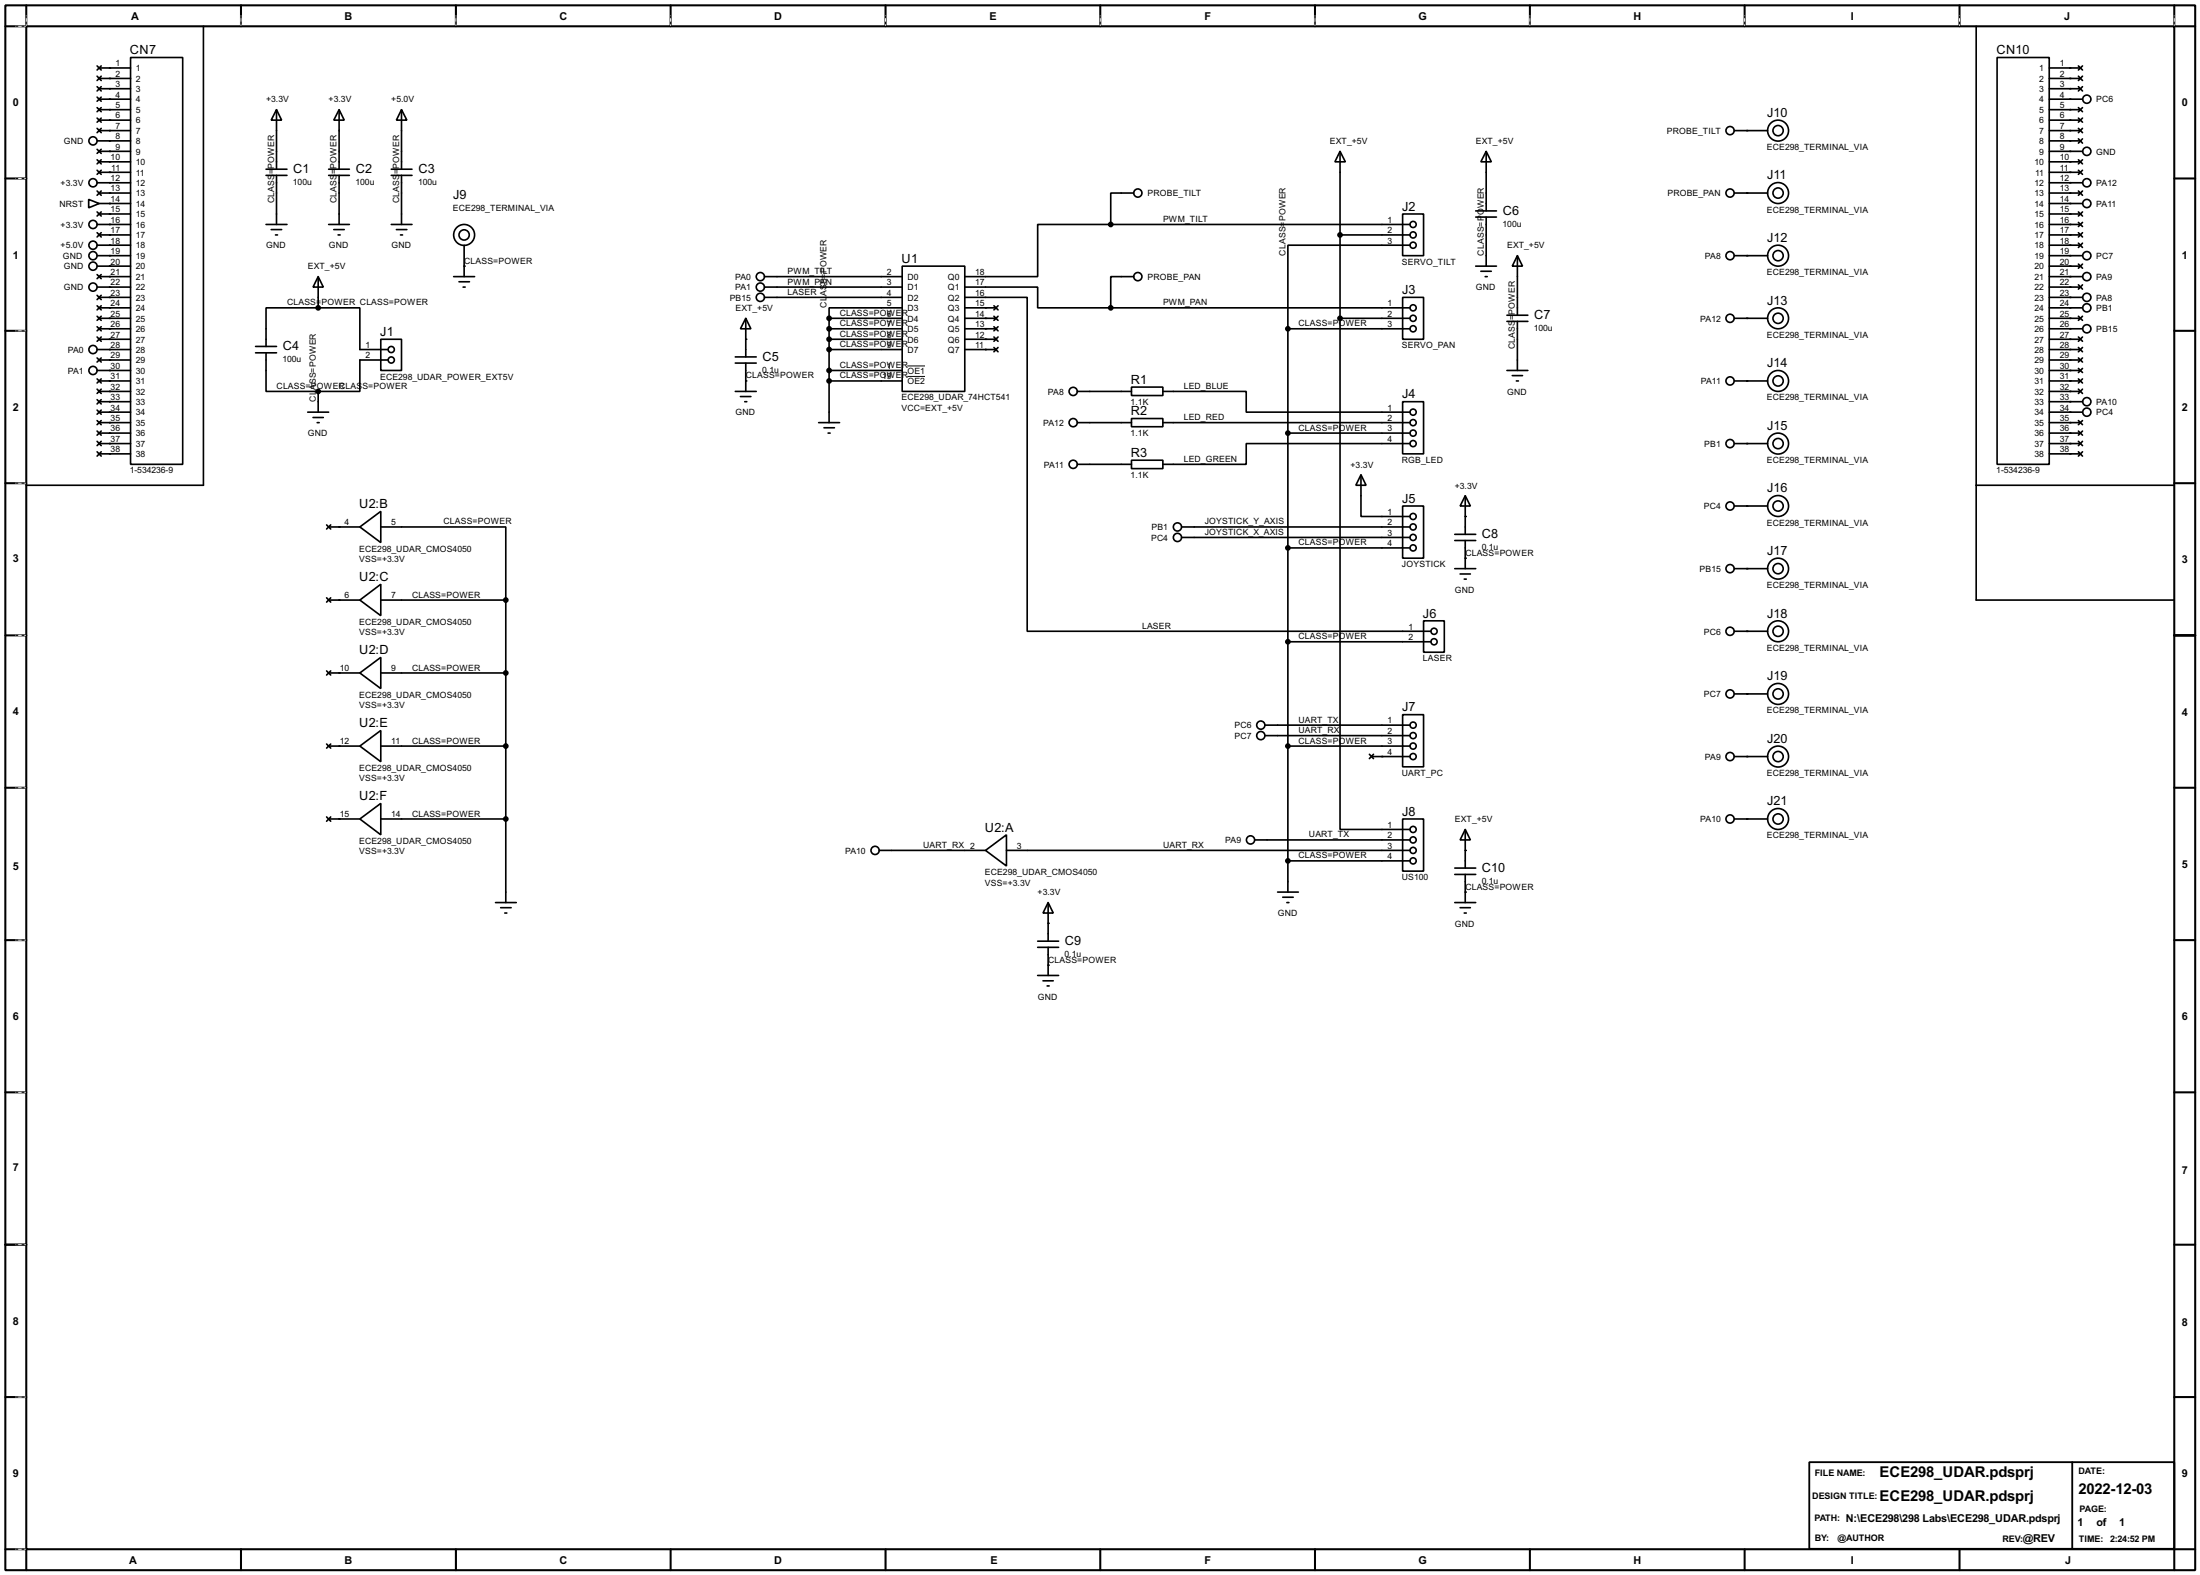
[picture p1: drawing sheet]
<svg xmlns="http://www.w3.org/2000/svg" width="536mm" height="383mm" viewBox="0 0 536 383" stroke-linecap="round" stroke-linejoin="round" font-family="sans-serif">
<g fill="none" stroke="#000" stroke-width=".5">
<path d="M1.3 1.3h533.4v381h-533.4zM6.4 6.4h523.2v370.8h-523.2zM6.4 1.3v5.1h-5.1M58.7 1.3v5.1M111.1 1.3v5.1M163.4 1.3v5.1M215.7 1.3v5.1M268 1.3v5.1M320.3 1.3v5.1M372.7 1.3v5.1M425 1.3v5.1M477.3 1.3v5.1"/>
<path d="M529.6 1.3v5.1h5.1M1.3 43.5h5.1M529.6 43.5h5.1M1.3 80.6h5.1M529.6 80.6h5.1M1.3 117.7h5.1M529.6 117.7h5.1M1.3 154.7h5.1M529.6 154.7h5.1M1.3 191.8h5.1M529.6 191.8h5.1M1.3 228.9h5.1"/>
<path d="M529.6 228.9h5.1M1.3 266h5.1M529.6 266h5.1M1.3 303.1h5.1M529.6 303.1h5.1M1.3 340.2h5.1M529.6 340.2h5.1M1.3 377.2h5.1v5.1M58.7 377.2v5.1M111.1 377.2v5.1M163.4 377.2v5.1M215.7 377.2v5.1"/>
<path d="M268 377.2v5.1M320.3 377.2v5.1M372.7 377.2v5.1M425 377.2v5.1M477.3 377.2v5.1M534.7 377.2h-5.1v5.1"/>
</g>
<g fill="none" stroke="#fff" stroke-width=".24">
<path d="M3.9 6.4h2.3M6.4 3.9v2.3M58.7 3.9v2.3M111.1 3.9v2.3M163.4 3.9v2.3M215.7 3.9v2.3M268 3.9v2.3M320.3 3.9v2.3M372.7 3.9v2.3M425 3.9v2.3M477.3 3.9v2.3M529.6 3.9v2.3"/>
<path d="M3.9 43.5h2.3M3.9 80.6h2.3M3.9 117.7h2.3M3.9 154.7h2.3M3.9 191.8h2.3M3.9 228.9h2.3M3.9 266h2.3M3.9 303.1h2.3M3.9 340.2h2.3M3.9 377.2h2.3"/>
</g>
<g fill="none" stroke="#000" stroke-width=".24" stroke-dasharray=".5 1">
<path d="M3.9 6.4h2.3M6.4 3.9v2.3M58.7 3.9v2.3M111.1 3.9v2.3M163.4 3.9v2.3M215.7 3.9v2.3M268 3.9v2.3M320.3 3.9v2.3M372.7 3.9v2.3M425 3.9v2.3M477.3 3.9v2.3M529.6 3.9v2.3"/>
<path d="M3.9 43.5h2.3M3.9 80.6h2.3M3.9 117.7h2.3M3.9 154.7h2.3M3.9 191.8h2.3M3.9 228.9h2.3M3.9 266h2.3M3.9 303.1h2.3M3.9 340.2h2.3M3.9 377.2h2.3"/>
</g>
<path d="M440.7 356h88.9v21.1h-88.9zM504.8 356v21.1" fill="none" stroke="#000" stroke-width=".45"/>
<g fill="none" stroke="#000" stroke-width=".4">
<path d="M23.7 16.1l1 1M23.7 18.6l1 1M24.2 16.6h7.6M24.2 19.1h7.6M24.7 16.1l-1 1M24.7 18.6l-1 1M31.8 14h12.7v99.1h-12.7zM49.6 6.4v111.8h-43.2M481.4 6.4v139.7h48.2M486.5 14h12.7v99.1h-12.7zM499.2 16.6h7.6M499.2 19.1h7.6"/>
<path d="M506.3 16.1l1 1M506.3 18.6l1 1M507.3 16.1l-1 1M507.3 18.6l-1 1M23.7 38.9l1 1M23.7 23.7l1 1M23.7 26.2l1 1M23.7 28.8l1 1M23.7 31.3l1 1M23.7 34.3h8.1M23.7 36.4l1 1M23.7 21.1l1 1.1"/>
<path d="M24.2 39.4h7.6M24.2 24.2h7.6M24.2 26.7h7.6M24.2 29.3h7.6M24.2 31.8h7.6M24.2 36.9h7.6M24.2 21.6h7.6M24.7 38.9l-1 1M24.7 23.7l-1 1M24.7 26.2l-1 1M24.7 28.8l-1 1M24.7 31.3l-1 1"/>
<path d="M24.7 36.4l-1 1M24.7 21.1l-1 1.1M67.4 26.7l1.2 2.6h-2.5zM67.4 26.7v14.5M82.6 26.7l1.3 2.6h-2.6zM82.6 26.7v14.5M97.8 26.7l1.3 2.6h-2.5zM97.8 26.7v14.5M326.4 36.9l1.3 2.5h-2.5zM326.4 36.9v40.6M362 36.9l1.3 2.5h-2.6zM362 36.9v14.5"/>
<path d="M422.5 31.8h8.1M499.2 39.4h7.6M499.2 24.2h8.1M499.2 26.7h7.6M499.2 29.3h7.6M499.2 31.8h7.6M499.2 34.3h7.6M499.2 36.9h8.1M499.2 21.6h7.6M506.3 38.9l1 1M506.3 31.3l1 1M506.3 33.8l1 1.1"/>
<path d="M506.3 21.1l1 1.1M506.3 26.2l1 1M506.3 28.8l1 1M507.3 38.9l-1 1M507.3 31.3l-1 1M507.3 33.8l-1 1.1M507.3 21.1l-1 1.1M507.3 26.2l-1 1M507.3 28.8l-1 1M21.6 48.6l2.6 1-2.6 1zM23.7 54.7h8.1M23.7 41.5l1 1"/>
<path d="M23.7 44.5h8.1M23.7 59.7h8.1M23.7 56.7l1 1M23.7 51.6l1 1M23.7 46.5l1 1.1M24.2 57.2h7.6M24.2 42h7.6M24.2 49.6h7.6M24.2 52.1h7.6M24.2 47h7.6M24.7 41.5l-1 1M24.7 56.7l-1 1"/>
<path d="M24.7 51.6l-1 1M24.7 46.5l-1 1.1M64.8 54.7h5.1M64.8 42.7h5.1M64.8 41.2h5.1M66.1 55.9h2.5M67.1 57.2h.5M67.4 42.7v12M80.1 54.7h5M80.1 42.7h5M80.1 41.2h5M81.3 55.9h2.6"/>
<path d="M82.4 57.2h.5M82.6 42.7v12M95.3 54.7h5.1M95.3 42.7h5.1M95.3 41.2h5.1M96.6 55.9h2.5M97.6 57.2h.5M97.8 42.7v12M113.1 59.7v7.7M270.6 54.7h-17.8v12.7h-17.8M270.6 54.7h72.9M276.2 47h-5.6v7.7"/>
<path d="M326.4 57.2h17.1M341.7 52.1h5.1v10.2h-5.1zM343.5 59.7h-29.8v20.4M359.5 51.4h5M359.5 52.9h5M362 52.9v11.9M422.5 47h8.1M499.2 57.2h7.6M499.2 54.7h7.6M499.2 42h7.6M499.2 44.5h8.1M499.2 49.6h8.1"/>
<path d="M499.2 59.7h7.6M499.2 52.1h7.6M499.2 47h7.6M506.3 41.5l1 1M506.3 46.5l1 1.1M506.3 51.6l1 1M506.3 54.2l1 1M506.3 56.7l1 1M506.3 59.2l1 1.1M507.3 41.5l-1 1M507.3 46.5l-1 1.1M507.3 51.6l-1 1"/>
<path d="M507.3 54.2l-1 1M507.3 56.7l-1 1M507.3 59.2l-1 1.1M23.7 69.9h8.1M23.7 62.3h8.1M23.7 64.8h8.1M23.7 74.5l1 1M23.7 77l1 1M23.7 79.6l1 1M23.7 71.9l1 1.1M23.7 66.9l1 1M24.2 77.5h7.6"/>
<path d="M24.2 75h7.6M24.2 67.4h7.6M24.2 72.4h7.6M24.7 74.5l-1 1M24.7 77l-1 1M24.7 79.6l-1 1M24.7 71.9l-1 1.1M24.7 66.9l-1 1M77.5 67.4l1.3 2.5h-2.5zM77.5 75h-12.7v9.4M77.5 75h10.2v10.1h6.8M77.5 67.4v7.6"/>
<path d="M110.5 67.4h5.1M111.8 68.6h2.6M112.8 69.9h.5M181.7 77.5l1.2 2.6h-2.5zM181.7 77.5v9.4M186.2 67.4h33.6M186.2 69.9h33.6M186.2 72.4h33.6M202 77.5h17.8M202 77.5v25.4M219.8 64.8h15.2v30.5h-15.2zM219.8 75h-17.8v2.5"/>
<path d="M235 69.9h17.8v5.1h17.8M235 72.4h15.2v81.3h98.3M235 77.5h7.6M235 75h7.6M242.1 74.5l1 1M242.1 77l1 1M242.1 79.6l1 1M243.1 74.5l-1 1M243.1 77l-1 1M243.1 79.6l-1 1M270.6 75h72.9M276.2 67.4h-5.6v7.6"/>
<path d="M326.4 77.5v124.5h17.1M326.4 77.5h17.1M341.7 72.4h5.1v10.2h-5.1zM359.5 64.8h5M360.7 66.1h2.6M361.8 67.4h.5M367.1 76.8h5.1M367.1 78.3h5.1M369.6 62.3l1.3 2.5h-2.5zM369.6 62.3v14.5M369.6 78.3v11.9M422.5 77.5h8.1"/>
<path d="M422.5 62.3h8.1M499.2 77.5h7.6M499.2 75h8.1M499.2 67.4h8.1M499.2 69.9h7.6M499.2 72.4h8.1M499.2 62.3h8.1M499.2 64.8h7.6M506.3 64.3l1 1M506.3 69.4l1 1M506.3 77l1 1M507.3 64.3l-1 1"/>
<path d="M507.3 69.4l-1 1M507.3 77l-1 1M23.7 85.1h8.1M23.7 90.2h8.1M23.7 82.1l1 1M23.7 87.2l1 1M23.7 92.3l1 1M23.7 97.3l1 1.1M23.7 99.9l1 1M23.7 94.8l1 1M24.2 95.3h7.6M24.2 80.1h7.6"/>
<path d="M24.2 82.6h7.6M24.2 92.8h7.6M24.2 87.7h7.6M24.2 97.8h7.6M24.7 82.1l-1 1M24.7 87.2l-1 1M24.7 92.3l-1 1M24.7 97.3l-1 1.1M24.7 99.9l-1 1M24.7 94.8l-1 1M62.3 84.4h5.1M62.3 85.9h5.1"/>
<path d="M64.8 85.9v9.4h12.7M77.5 95.3v5.1M92.8 82.6h5v7.6h-5zM94.5 87.7h-6.8v7.6h-10.2M179.1 95.3h5.1M179.1 86.9h5.1M179.1 88.4h5.1M180.4 96.6h2.5M181.4 97.8h.5M181.7 88.4v6.9M202 80.1h17.8M202 82.6h17.8"/>
<path d="M202 85.1h17.8M202 90.2h17.8M202 92.8h17.8M235 80.1h7.6M235 82.6h7.6M235 85.1h7.6M242.1 84.6l1 1.1M242.1 82.1l1 1M243.1 84.6l-1 1.1M243.1 82.1l-1 1M262.4 95.3h13.2M275.6 94.3h7.7v2h-7.7z"/>
<path d="M283.3 95.3h20.3v5.1h39.9M313.7 80.1h29.8M313.7 80.1v137.1M341.7 97.8h5.1v12.7h-5.1zM367.1 90.2h5.1M368.4 91.5h2.5M369.4 92.8h.5M422.5 92.8h8.1M499.2 95.3h7.6M499.2 80.1h8.1M499.2 82.6h7.6M499.2 85.1h7.6"/>
<path d="M499.2 90.2h7.6M499.2 92.8h7.6M499.2 87.7h7.6M499.2 97.8h8.1M506.3 82.1l1 1M506.3 84.6l1 1.1M506.3 87.2l1 1M506.3 89.7l1 1M506.3 92.3l1 1M506.3 94.8l1 1M507.3 82.1l-1 1M507.3 84.6l-1 1.1"/>
<path d="M507.3 87.2l-1 1M507.3 89.7l-1 1M507.3 92.3l-1 1M507.3 94.8l-1 1M23.7 110l1 1.1M23.7 107.5l1 1M23.7 105l1 1M23.7 102.4l1 1M24.2 102.9h7.6M24.2 105.5h7.6M24.2 100.4h7.6M24.2 110.5h7.6"/>
<path d="M24.2 108h7.6M24.7 110l-1 1.1M24.7 107.5l-1 1M24.7 105l-1 1M24.7 102.4l-1 1M75 100.4h5.1M76.3 101.7h2.5M77.3 102.9h.5M199.4 102.9h5.1M200.7 104.2h2.6M201.7 105.5h.5M262.4 102.9h13.2"/>
<path d="M262.4 113.1h13.2M275.6 101.9h7.7v2h-7.7zM275.6 112.1h7.7v2h-7.7zM283.3 102.9h60.2M313.7 105.5h29.8M331.5 115.6l1.3 2.6h-2.5zM331.5 115.6v10.2h12M343.5 108h-39.9v5.1h-20.3M422.5 108h8.1M481.4 118.2h48.2M499.2 102.9h7.6M499.2 105.5h7.6"/>
<path d="M499.2 100.4h8.1M499.2 110.5h7.6M499.2 108h7.6M506.3 105l1 1M506.3 110l1 1.1M506.3 102.4l1 1M506.3 107.5l1 1M507.3 105l-1 1M507.3 110l-1 1.1M507.3 102.4l-1 1M507.3 107.5l-1 1M79.6 127.8l1 1"/>
<path d="M80.1 128.3h7.6M80.6 127.8l-1 1M87.7 128.3l5.1-3.8v7.6zM92.8 128.3h30.4v17.8M287.8 128.3h55.7M287.8 130.9h55.7M313.7 133.4h29.8M341.7 123.2h5.1v12.7h-5.1zM354.4 138.5h5.1M354.4 130.1h5.1M354.4 131.6h5.1M355.7 139.8h2.5"/>
<path d="M356.9 120.7l1.3 2.5h-2.5zM356.9 120.7v9.4M356.9 131.6v6.9M422.5 138.5h8.1M422.5 123.2h8.1M79.6 145.6l1 1M80.1 146.1h7.6M80.6 145.6l-1 1M87.7 146.1l5.1-3.8v7.6zM92.8 146.1h30.4M123.2 146.1v73.7M313.7 156.3h34.8"/>
<path d="M346.8 151.2h5v7.6h-5zM356.7 141h.5M422.5 153.7h8.1M79.6 163.4l1 1M80.1 163.9h7.6M80.6 163.4l-1 1M87.7 163.9l5.1-3.8v7.6zM92.8 163.9h30.4M308.2 176.6h35.3M308.2 179.1h35.3M341.7 174h5.1v12.7h-5.1zM422.5 169h8.1"/>
<path d="M79.6 198.9l1 1.1M79.6 181.2l1 1M80.1 181.7h7.6M80.1 199.4h7.6M80.6 198.9l-1 1.1M80.6 181.2l-1 1M87.7 199.4l5.1-3.8v7.7zM87.7 181.7l5.1-3.8v7.6zM92.8 181.7h30.4M92.8 199.4h30.4M313.7 181.7h29.8M333.6 183.7l1 1"/>
<path d="M334.1 184.2h9.4M334.6 183.7l-1 1M341.7 199.4h5.1v12.7h-5.1zM422.5 199.4h8.1M422.5 184.2h8.1M120.7 219.8h5.1M214.2 207.1h25.9M240.1 207.1l5.1-3.8v7.6zM245.2 207.1h98.3M255.3 219.8l1.3 2.5h-2.5zM255.3 219.8v9.4M305.6 204.5h37.9"/>
<path d="M311.2 217.2h5.1M312.5 218.5h2.5M313.5 219.8h.5M313.7 209.6h29.8M354.4 219.8h5.1M354.4 211.4h5.1M354.4 212.9h5.1M356.9 202l1.3 2.5h-2.5zM356.9 202v9.4M356.9 212.9v6.9M122 221h2.5M123 222.3h.5"/>
<path d="M252.8 237.5h5.1M252.8 229.2h5.1M252.8 230.7h5.1M254.1 238.8h2.5M255.3 230.7v6.8M355.7 221h2.5M356.7 222.3h.5M255.1 240.1h.5"/>
<circle cx="22.6" cy="34.3" r="1"/>
<circle cx="421.4" cy="31.8" r="1"/>
<circle cx="433.1" cy="31.8" r="2.55"/>
<circle cx="433.1" cy="31.8" r="1.25"/>
<circle cx="508.3" cy="36.9" r="1"/>
<circle cx="508.3" cy="24.2" r="1"/>
<circle cx="22.6" cy="44.5" r="1"/>
<circle cx="22.6" cy="59.7" r="1"/>
<circle cx="22.6" cy="54.7" r="1"/>
<circle cx="113" cy="57.2" r="2.55"/>
<circle cx="113" cy="57.2" r="1.25"/>
<circle cx="277.1" cy="47" r="1"/>
<circle cx="344.2" cy="57.2" r=".75"/>
<circle cx="344.2" cy="59.7" r=".75"/>
<circle cx="344.2" cy="54.7" r=".75"/>
<circle cx="421.4" cy="47" r="1"/>
<circle cx="433.1" cy="47" r="2.55"/>
<circle cx="433.1" cy="47" r="1.25"/>
<circle cx="508.3" cy="49.6" r="1"/>
<circle cx="508.3" cy="44.5" r="1"/>
<circle cx="22.6" cy="62.3" r="1"/>
<circle cx="22.6" cy="64.8" r="1"/>
<circle cx="22.6" cy="69.9" r="1"/>
<circle cx="185.2" cy="67.4" r="1"/>
<circle cx="185.2" cy="69.9" r="1"/>
<circle cx="185.2" cy="72.4" r="1"/>
<circle cx="277.1" cy="67.4" r="1"/>
<circle cx="344.2" cy="77.5" r=".75"/>
<circle cx="344.2" cy="75" r=".75"/>
<circle cx="421.4" cy="62.3" r="1"/>
<circle cx="421.4" cy="77.5" r="1"/>
<circle cx="433.1" cy="62.3" r="2.55"/>
<circle cx="433.1" cy="77.5" r="2.55"/>
<circle cx="433.1" cy="77.5" r="1.25"/>
<circle cx="433.1" cy="62.3" r="1.25"/>
<circle cx="508.3" cy="62.3" r="1"/>
<circle cx="508.3" cy="72.4" r="1"/>
<circle cx="508.3" cy="67.4" r="1"/>
<circle cx="508.3" cy="75" r="1"/>
<circle cx="22.6" cy="90.2" r="1"/>
<circle cx="22.6" cy="85.1" r="1"/>
<circle cx="95.3" cy="87.7" r=".75"/>
<circle cx="95.3" cy="85.1" r=".75"/>
<circle cx="261.4" cy="95.3" r="1"/>
<circle cx="344.2" cy="80.1" r=".75"/>
<circle cx="421.4" cy="92.8" r="1"/>
<circle cx="433.1" cy="92.8" r="2.55"/>
<circle cx="433.1" cy="92.8" r="1.25"/>
<circle cx="508.3" cy="80.1" r="1"/>
<circle cx="508.3" cy="97.8" r="1"/>
<circle cx="261.4" cy="102.9" r="1"/>
<circle cx="261.4" cy="113.1" r="1"/>
<circle cx="344.2" cy="100.4" r=".75"/>
<circle cx="344.2" cy="105.5" r=".75"/>
<circle cx="344.2" cy="102.9" r=".75"/>
<circle cx="344.2" cy="108" r=".75"/>
<circle cx="421.4" cy="108" r="1"/>
<circle cx="433.1" cy="108" r="2.55"/>
<circle cx="433.1" cy="108" r="1.25"/>
<circle cx="508.3" cy="100.4" r="1"/>
<circle cx="286.8" cy="128.3" r="1"/>
<circle cx="286.8" cy="130.9" r="1"/>
<circle cx="344.2" cy="133.4" r=".75"/>
<circle cx="344.2" cy="125.8" r=".75"/>
<circle cx="344.2" cy="128.3" r=".75"/>
<circle cx="344.2" cy="130.9" r=".75"/>
<circle cx="421.4" cy="123.2" r="1"/>
<circle cx="421.4" cy="138.5" r="1"/>
<circle cx="433.1" cy="138.5" r="2.55"/>
<circle cx="433.1" cy="123.2" r="2.55"/>
<circle cx="433.1" cy="138.5" r="1.25"/>
<circle cx="433.1" cy="123.2" r="1.25"/>
<circle cx="349.3" cy="153.7" r=".75"/>
<circle cx="349.3" cy="156.3" r=".75"/>
<circle cx="421.4" cy="153.7" r="1"/>
<circle cx="433.1" cy="153.7" r="2.55"/>
<circle cx="433.1" cy="153.7" r="1.25"/>
<circle cx="307.1" cy="179.1" r="1"/>
<circle cx="307.1" cy="176.6" r="1"/>
<circle cx="344.2" cy="176.6" r=".75"/>
<circle cx="344.2" cy="179.1" r=".75"/>
<circle cx="421.4" cy="169" r="1"/>
<circle cx="433.1" cy="169" r="2.55"/>
<circle cx="433.1" cy="169" r="1.25"/>
<circle cx="344.2" cy="184.2" r=".75"/>
<circle cx="344.2" cy="181.7" r=".75"/>
<circle cx="421.4" cy="199.4" r="1"/>
<circle cx="421.4" cy="184.2" r="1"/>
<circle cx="433.1" cy="184.2" r="2.55"/>
<circle cx="433.1" cy="199.4" r="2.55"/>
<circle cx="433.1" cy="184.2" r="1.25"/>
<circle cx="433.1" cy="199.4" r="1.25"/>
<circle cx="213.1" cy="207.1" r="1"/>
<circle cx="304.6" cy="204.5" r="1"/>
<circle cx="344.2" cy="202" r=".75"/>
<circle cx="344.2" cy="207.1" r=".75"/>
<circle cx="344.2" cy="209.6" r=".75"/>
<circle cx="344.2" cy="204.5" r=".75"/>
</g>
<g fill="#000">
<circle cx="26.7" cy="19.1" r=".2"/>
<circle cx="26.7" cy="16.6" r=".2"/>
<circle cx="504.2" cy="16.6" r=".2"/>
<circle cx="504.2" cy="19.1" r=".2"/>
<circle cx="26.7" cy="24.2" r=".2"/>
<circle cx="26.7" cy="39.4" r=".2"/>
<circle cx="26.7" cy="21.6" r=".2"/>
<circle cx="26.7" cy="26.7" r=".2"/>
<circle cx="26.7" cy="29.3" r=".2"/>
<circle cx="26.7" cy="36.9" r=".2"/>
<circle cx="26.7" cy="31.8" r=".2"/>
<circle cx="26.7" cy="34.3" r=".2"/>
<circle cx="425.5" cy="31.8" r=".2"/>
<circle cx="504.2" cy="31.8" r=".2"/>
<circle cx="504.2" cy="36.9" r=".2"/>
<circle cx="504.2" cy="24.2" r=".2"/>
<circle cx="504.2" cy="26.7" r=".2"/>
<circle cx="504.2" cy="34.3" r=".2"/>
<circle cx="504.2" cy="39.4" r=".2"/>
<circle cx="504.2" cy="21.6" r=".2"/>
<circle cx="504.2" cy="29.3" r=".2"/>
<circle cx="26.7" cy="49.6" r=".2"/>
<circle cx="26.7" cy="57.2" r=".2"/>
<circle cx="26.7" cy="42" r=".2"/>
<circle cx="26.7" cy="44.5" r=".2"/>
<circle cx="26.7" cy="47" r=".2"/>
<circle cx="26.7" cy="59.7" r=".2"/>
<circle cx="26.7" cy="54.7" r=".2"/>
<circle cx="26.7" cy="52.1" r=".2"/>
<circle cx="425.5" cy="47" r=".2"/>
<circle cx="504.2" cy="52.1" r=".2"/>
<circle cx="504.2" cy="59.7" r=".2"/>
<circle cx="504.2" cy="49.6" r=".2"/>
<circle cx="504.2" cy="54.7" r=".2"/>
<circle cx="504.2" cy="42" r=".2"/>
<circle cx="504.2" cy="44.5" r=".2"/>
<circle cx="504.2" cy="47" r=".2"/>
<circle cx="504.2" cy="57.2" r=".2"/>
<circle cx="26.7" cy="69.9" r=".2"/>
<circle cx="26.7" cy="62.3" r=".2"/>
<circle cx="26.7" cy="67.4" r=".2"/>
<circle cx="26.7" cy="72.4" r=".2"/>
<circle cx="26.7" cy="64.8" r=".2"/>
<circle cx="26.7" cy="77.5" r=".2"/>
<circle cx="26.7" cy="75" r=".2"/>
<circle cx="113.1" cy="64.8" r=".2"/>
<circle cx="240.1" cy="75" r=".2"/>
<circle cx="240.1" cy="77.5" r=".2"/>
<circle cx="425.5" cy="62.3" r=".2"/>
<circle cx="425.5" cy="77.5" r=".2"/>
<circle cx="504.2" cy="62.3" r=".2"/>
<circle cx="504.2" cy="69.9" r=".2"/>
<circle cx="504.2" cy="72.4" r=".2"/>
<circle cx="504.2" cy="75" r=".2"/>
<circle cx="504.2" cy="67.4" r=".2"/>
<circle cx="504.2" cy="77.5" r=".2"/>
<circle cx="504.2" cy="64.8" r=".2"/>
<circle cx="26.7" cy="92.8" r=".2"/>
<circle cx="26.7" cy="95.3" r=".2"/>
<circle cx="26.7" cy="80.1" r=".2"/>
<circle cx="26.7" cy="82.6" r=".2"/>
<circle cx="26.7" cy="85.1" r=".2"/>
<circle cx="26.7" cy="90.2" r=".2"/>
<circle cx="26.7" cy="97.8" r=".2"/>
<circle cx="26.7" cy="87.7" r=".2"/>
<circle cx="181.7" cy="82.6" r=".2"/>
<circle cx="181.7" cy="92.8" r=".2"/>
<circle cx="240.1" cy="80.1" r=".2"/>
<circle cx="240.1" cy="82.6" r=".2"/>
<circle cx="240.1" cy="85.1" r=".2"/>
<circle cx="425.5" cy="92.8" r=".2"/>
<circle cx="504.2" cy="92.8" r=".2"/>
<circle cx="504.2" cy="95.3" r=".2"/>
<circle cx="504.2" cy="80.1" r=".2"/>
<circle cx="504.2" cy="82.6" r=".2"/>
<circle cx="504.2" cy="85.1" r=".2"/>
<circle cx="504.2" cy="87.7" r=".2"/>
<circle cx="504.2" cy="90.2" r=".2"/>
<circle cx="504.2" cy="97.8" r=".2"/>
<circle cx="26.7" cy="102.9" r=".2"/>
<circle cx="26.7" cy="108" r=".2"/>
<circle cx="26.7" cy="100.4" r=".2"/>
<circle cx="26.7" cy="105.5" r=".2"/>
<circle cx="26.7" cy="110.5" r=".2"/>
<circle cx="425.5" cy="108" r=".2"/>
<circle cx="504.2" cy="105.5" r=".2"/>
<circle cx="504.2" cy="108" r=".2"/>
<circle cx="504.2" cy="100.4" r=".2"/>
<circle cx="504.2" cy="110.5" r=".2"/>
<circle cx="504.2" cy="102.9" r=".2"/>
<circle cx="82.6" cy="128.3" r=".2"/>
<circle cx="356.9" cy="125.8" r=".2"/>
<circle cx="356.9" cy="135.9" r=".2"/>
<circle cx="425.5" cy="138.5" r=".2"/>
<circle cx="425.5" cy="123.2" r=".2"/>
<circle cx="82.6" cy="146.1" r=".2"/>
<circle cx="425.5" cy="153.7" r=".2"/>
<circle cx="82.6" cy="163.9" r=".2"/>
<circle cx="425.5" cy="169" r=".2"/>
<circle cx="82.6" cy="199.4" r=".2"/>
<circle cx="82.6" cy="181.7" r=".2"/>
<circle cx="336.6" cy="184.2" r=".2"/>
<circle cx="425.5" cy="199.4" r=".2"/>
<circle cx="425.5" cy="184.2" r=".2"/>
<circle cx="356.9" cy="217.2" r=".2"/>
<circle cx="356.9" cy="207.1" r=".2"/>
<circle cx="255.3" cy="224.8" r=".2"/>
<circle cx="255.3" cy="235" r=".2"/>
</g>
<g fill="#000" stroke="#000" stroke-width=".4">
<circle cx="270.5" cy="54.7" r=".5"/>
<circle cx="326.4" cy="57.2" r=".5"/>
<circle cx="77.5" cy="75" r=".5"/>
<circle cx="201.9" cy="77.5" r=".5"/>
<circle cx="270.5" cy="75" r=".5"/>
<circle cx="326.4" cy="77.5" r=".5"/>
<circle cx="77.5" cy="95.3" r=".5"/>
<circle cx="201.9" cy="82.6" r=".5"/>
<circle cx="201.9" cy="80.1" r=".5"/>
<circle cx="201.9" cy="85.1" r=".5"/>
<circle cx="201.9" cy="90.2" r=".5"/>
<circle cx="201.9" cy="92.8" r=".5"/>
<circle cx="313.7" cy="80.1" r=".5"/>
<circle cx="313.7" cy="105.5" r=".5"/>
<circle cx="313.7" cy="133.4" r=".5"/>
<circle cx="123.2" cy="146.1" r=".5"/>
<circle cx="313.7" cy="156.3" r=".5"/>
<circle cx="123.2" cy="163.9" r=".5"/>
<circle cx="123.2" cy="199.4" r=".5"/>
<circle cx="123.2" cy="181.7" r=".5"/>
<circle cx="313.7" cy="181.7" r=".5"/>
<circle cx="313.7" cy="209.6" r=".5"/>
</g>
<path d="M221 89.1h4.3M221 91.7h4.3" fill="none" stroke="#000" stroke-width=".24"/>
<g font-size="4.1">
<text x="457.8" y="359.6">ECE298_UDAR.pdsprj</text>
<text x="457.8" y="365.5">ECE298_UDAR.pdsprj</text>
<text x="506.3" y="363.7">2022-12-03</text>
</g>
<g font-size="3.5">
<text x="31.7" y="13.2">CN7</text>
<text x="486.3" y="13.2">CN10</text>
<text x="430.4" y="28.5">J10</text>
<text x="71.4" y="42.1">C1</text>
<text x="86.7" y="42.1">C2</text>
<text x="101.9" y="42.1">C3</text>
<text x="430.4" y="43.7">J11</text>
<text x="110.4" y="48.5">J9</text>
<text x="341.5" y="51.3">J2</text>
<text x="366.1" y="52.2">C6</text>
<text x="430.4" y="58.9">J12</text>
<text x="219.6" y="64">U1</text>
<text x="341.5" y="71.6">J3</text>
<text x="373.7" y="77.6">C7</text>
<text x="430.4" y="74.1">J13</text>
<text x="92.6" y="81.8">J1</text>
<text x="68.9" y="85.3">C4</text>
<text x="185.7" y="87.8">C5</text>
<text x="430.4" y="89.4">J14</text>
<text x="275.5" y="93.5">R1</text>
<text x="275.5" y="101.1">R2</text>
<text x="341.5" y="97">J4</text>
<text x="430.4" y="104.7">J15</text>
<text x="275.5" y="111.3">R3</text>
<text x="430.4" y="119.9">J16</text>
<text x="87.5" y="123.7">U2:B</text>
<text x="341.5" y="122.4">J5</text>
<text x="361" y="131">C8</text>
<text x="430.4" y="135.1">J17</text>
<text x="87.5" y="141.5">U2:C</text>
<text x="346.6" y="150.3">J6</text>
<text x="430.4" y="150.3">J18</text>
<text x="87.5" y="159.3">U2:D</text>
<text x="430.4" y="165.6">J19</text>
<text x="341.5" y="173.2">J7</text>
<text x="87.5" y="177.1">U2:E</text>
<text x="430.4" y="180.9">J20</text>
<text x="87.5" y="194.8">U2:F</text>
<text x="430.4" y="196.1">J21</text>
<text x="239.9" y="202.5">U2:A</text>
<text x="341.5" y="198.6">J8</text>
<text x="361" y="212.3">C10</text>
<text x="259.4" y="230.1">C9</text>
</g>
<g font-size="3">
<text x="31.9" y="4.9">A</text>
<text x="83.9" y="4.9">B</text>
<text x="136.3" y="4.9">C</text>
<text x="188.6" y="4.9">D</text>
<text x="241" y="4.9">E</text>
<text x="293.4" y="4.9">F</text>
<text x="345.5" y="4.9">G</text>
<text x="397.9" y="4.9">H</text>
<text x="450.8" y="4.9">I</text>
<text x="502.7" y="4.9">J</text>
<text x="3.2" y="25.9">0</text>
<text x="531.5" y="25.9">0</text>
<text x="3.2" y="63">1</text>
<text x="531.5" y="63">1</text>
<text x="3.2" y="100.1">2</text>
<text x="531.5" y="100.1">2</text>
<text x="3.2" y="136.9">3</text>
<text x="531.5" y="137.2">3</text>
<text x="3.2" y="174">4</text>
<text x="531.5" y="174.3">4</text>
<text x="3.2" y="211.9">5</text>
<text x="531.5" y="211.4">5</text>
<text x="3.2" y="248.5">6</text>
<text x="531.5" y="248.5">6</text>
<text x="3.2" y="285">7</text>
<text x="531.5" y="285.8">7</text>
<text x="3.2" y="322.6">8</text>
<text x="531.5" y="322.9">8</text>
<text x="3.2" y="359.7">9</text>
<text x="531.5" y="359.7">9</text>
<text x="449.6" y="370.4">N:\ECE298\298 Labs\ECE298_UDAR.pdsprj</text>
<text x="506.1" y="371.5">1</text>
<text x="510.7" y="371.5">of</text>
<text x="516.2" y="371.5">1</text>
<text x="492.7" y="375.6">@REV</text>
<text x="31.4" y="380.8">A</text>
<text x="83.9" y="380.8">B</text>
<text x="136.3" y="380.8">C</text>
<text x="188.6" y="380.8">D</text>
<text x="241.2" y="380.8">E</text>
<text x="293.4" y="380.8">F</text>
<text x="345.5" y="380.8">G</text>
<text x="397.9" y="380.8">H</text>
<text x="450.8" y="380.8">I</text>
<text x="503" y="380.8">J</text>
</g>
<g font-size="2.5">
<text x="442" y="359.4">FILE NAME:</text>
<text x="506.3" y="358.9">DATE:</text>
<text x="441.4" y="365">DESIGN TITLE:</text>
<text x="441.9" y="370.3">PATH:</text>
<text x="506.5" y="368.3">PAGE:</text>
<text x="442" y="375.1">BY:</text>
<text x="447.6" y="375.1">@AUTHOR</text>
<text x="487.8" y="375.4">REV:</text>
<text x="506.3" y="375.4">TIME: 2:24:52 PM</text>
</g>
<g font-size="2.4">
<text x="28.1" y="16.2">1</text>
<text x="33.1" y="17.4">1</text>
<text x="496.7" y="17.4">1</text>
<text x="501.7" y="16.2">1</text>
<text x="28.1" y="18.7">2</text>
<text x="28.1" y="21.2">3</text>
<text x="28.1" y="23.7">4</text>
<text x="33.1" y="19.9">2</text>
<text x="33.1" y="22.4">3</text>
<text x="496.7" y="19.9">2</text>
<text x="496.7" y="22.4">3</text>
<text x="501.7" y="18.7">2</text>
<text x="501.7" y="21.2">3</text>
<text x="501.7" y="23.7">4</text>
<text x="28.1" y="26.3">5</text>
<text x="28.1" y="28.9">6</text>
<text x="33.1" y="25">4</text>
<text x="33.1" y="27.5">5</text>
<text x="64.8" y="25">+3.3V</text>
<text x="80.1" y="25">+3.3V</text>
<text x="95.3" y="25">+5.0V</text>
<text x="496.7" y="25">4</text>
<text x="496.7" y="27.5">5</text>
<text x="501.7" y="26.3">5</text>
<text x="501.7" y="28.9">6</text>
<text x="510.6" y="25">PC6</text>
<text x="15.6" y="35.1">GND</text>
<text x="28.1" y="31.4">7</text>
<text x="28.1" y="33.9">8</text>
<text x="33.1" y="30">6</text>
<text x="33.1" y="32.6">7</text>
<text x="33.1" y="35.1">8</text>
<text x="323.9" y="35.1">EXT_+5V</text>
<text x="359.5" y="35.1">EXT_+5V</text>
<text x="406" y="32.6">PROBE_TILT</text>
<text x="496.7" y="30">6</text>
<text x="496.7" y="32.6">7</text>
<text x="496.7" y="35.1">8</text>
<text x="501.7" y="31.4">7</text>
<text x="501.7" y="33.9">8</text>
<text x="27" y="39">10</text>
<text x="27.1" y="41.6">11</text>
<text x="28.1" y="36.4">9</text>
<text x="33.1" y="40.2">10</text>
<text x="33.1" y="37.7">9</text>
<text x="66.8" y="41.2" transform="rotate(-90 66.8 41.2)">POWER</text>
<text x="82" y="41.2" transform="rotate(-90 82 41.2)">POWER</text>
<text x="97.2" y="41.2" transform="rotate(-90 97.2 41.2)">POWER</text>
<text x="430.4" y="36.5">ECE298_TERMINAL_VIA</text>
<text x="495.6" y="40.2">10</text>
<text x="496.7" y="37.7">9</text>
<text x="501.7" y="39">10</text>
<text x="501.7" y="41.6">11</text>
<text x="501.7" y="36.4">9</text>
<text x="510.6" y="37.7">GND</text>
<text x="14.8" y="45.3">+3.3V</text>
<text x="27" y="44.1">12</text>
<text x="27" y="46.6">13</text>
<text x="33.1" y="42.7">11</text>
<text x="33.1" y="45.3">12</text>
<text x="33.1" y="47.8">13</text>
<text x="66.8" y="42.4" transform="rotate(-90 66.8 42.4)">=</text>
<text x="71.4" y="45">100u</text>
<text x="82" y="42.4" transform="rotate(-90 82 42.4)">=</text>
<text x="86.6" y="45">100u</text>
<text x="97.2" y="42.4" transform="rotate(-90 97.2 42.4)">=</text>
<text x="101.9" y="45">100u</text>
<text x="279.5" y="47.8">PROBE_TILT</text>
<text x="406.1" y="47.8">PROBE_PAN</text>
<text x="495.6" y="45.3">12</text>
<text x="495.6" y="47.8">13</text>
<text x="495.7" y="42.7">11</text>
<text x="501.7" y="44.1">12</text>
<text x="501.7" y="46.6">13</text>
<text x="510.6" y="45.3">PA12</text>
<text x="14.5" y="50.4">NRST</text>
<text x="27" y="49.2">14</text>
<text x="27" y="51.7">15</text>
<text x="33.1" y="50.4">14</text>
<text x="33.1" y="52.9">15</text>
<text x="66.8" y="49.5" transform="rotate(-90 66.8 49.5)">CLASS</text>
<text x="82" y="49.5" transform="rotate(-90 82 49.5)">CLASS</text>
<text x="97.2" y="49.5" transform="rotate(-90 97.2 49.5)">CLASS</text>
<text x="110.3" y="51.4">ECE298_TERMINAL_VIA</text>
<text x="361.4" y="52.4" transform="rotate(-90 361.4 52.4)">O</text>
<text x="361.4" y="50.7" transform="rotate(-90 361.4 50.7)">WER</text>
<text x="430.4" y="51.8">ECE298_TERMINAL_VIA</text>
<text x="495.6" y="50.4">14</text>
<text x="495.6" y="52.9">15</text>
<text x="501.7" y="49.2">14</text>
<text x="501.7" y="51.7">15</text>
<text x="510.6" y="50.4">PA11</text>
<text x="14.8" y="55.4">+3.3V</text>
<text x="27" y="54.3">16</text>
<text x="27" y="56.8">17</text>
<text x="27" y="59.3">18</text>
<text x="33.1" y="55.4">16</text>
<text x="33.1" y="58">17</text>
<text x="283.3" y="54">PWM_TILT</text>
<text x="338" y="54.3">1</text>
<text x="338" y="56.8">2</text>
<text x="338" y="59.3">3</text>
<text x="366" y="55.1">100u</text>
<text x="495.6" y="55.4">16</text>
<text x="495.6" y="58">17</text>
<text x="501.7" y="54.3">16</text>
<text x="501.7" y="56.8">17</text>
<text x="501.7" y="59.3">18</text>
<text x="14.8" y="60.5">+5.0V</text>
<text x="15.3" y="63.1">GND</text>
<text x="15.6" y="65.6">GND</text>
<text x="27" y="61.9">19</text>
<text x="27" y="64.4">20</text>
<text x="33.1" y="60.5">18</text>
<text x="33.1" y="63.1">19</text>
<text x="33.1" y="65.6">20</text>
<text x="64.8" y="60.5">GND</text>
<text x="75" y="65.6">EXT_+5V</text>
<text x="80.1" y="60.5">GND</text>
<text x="95.3" y="60.5">GND</text>
<text x="113.1" y="64.2">CLASS=POWER</text>
<text x="313.1" y="62.2" transform="rotate(-90 313.1 62.2)">CLASS=POWER</text>
<text x="341.5" y="64.5">SERVO_TILT</text>
<text x="361.4" y="62.2" transform="rotate(-90 361.4 62.2)">CLASS=P</text>
<text x="367.1" y="60.5">EXT_+5V</text>
<text x="415.3" y="63.1">PA8</text>
<text x="495.6" y="60.5">18</text>
<text x="495.6" y="63.1">19</text>
<text x="495.6" y="65.6">20</text>
<text x="501.7" y="61.9">19</text>
<text x="501.7" y="64.4">20</text>
<text x="510.6" y="63.1">PC7</text>
<text x="15.6" y="70.7">GND</text>
<text x="27" y="67">21</text>
<text x="27" y="69.5">22</text>
<text x="27" y="72">23</text>
<text x="33.1" y="68.1">21</text>
<text x="33.1" y="70.7">22</text>
<text x="179" y="68.1">PA0</text>
<text x="179" y="70.7">PA1</text>
<text x="191.8" y="66.7">PWM_TILT</text>
<text x="191.8" y="69.3">PWM_PAN</text>
<text x="191.8" y="71.8">LASER</text>
<text x="201.4" y="69.3" transform="rotate(-90 201.4 69.3)">S=POWER</text>
<text x="216.1" y="67">2</text>
<text x="216.1" y="69.5">3</text>
<text x="216.1" y="72">4</text>
<text x="221" y="68.1">D0</text>
<text x="221" y="70.7">D1</text>
<text x="230.9" y="68.1">Q0</text>
<text x="230.9" y="70.7">Q1</text>
<text x="237.5" y="67">18</text>
<text x="237.5" y="69.5">17</text>
<text x="237.5" y="72">16</text>
<text x="279.5" y="68.1">PROBE_PAN</text>
<text x="359.5" y="70.7">GND</text>
<text x="430.4" y="67">ECE298_TERMINAL_VIA</text>
<text x="495.6" y="68.1">21</text>
<text x="495.6" y="70.7">22</text>
<text x="501.7" y="67">21</text>
<text x="501.7" y="69.5">22</text>
<text x="501.7" y="72">23</text>
<text x="510.6" y="68.1">PA9</text>
<text x="27" y="74.6">24</text>
<text x="27" y="77.1">25</text>
<text x="33.1" y="73.2">23</text>
<text x="33.1" y="75.8">24</text>
<text x="69.9" y="74.4">CLASS=POWER CLASS=POWER</text>
<text x="177.7" y="73.2">PB15</text>
<text x="179.1" y="75.8">EXT_+5V</text>
<text x="201.4" y="74.9" transform="rotate(-90 201.4 74.9)">CL</text>
<text x="201.4" y="72.2" transform="rotate(-90 201.4 72.2)">AS</text>
<text x="204.5" y="76.9">CLASS=POWER</text>
<text x="216.1" y="74.6">5</text>
<text x="216.1" y="77.1">6</text>
<text x="221" y="73.2">D2</text>
<text x="221" y="75.8">D3</text>
<text x="230.9" y="73.2">Q2</text>
<text x="230.9" y="75.8">Q3</text>
<text x="237.5" y="74.6">15</text>
<text x="237.5" y="77.1">14</text>
<text x="283.3" y="74.4">PWM_PAN</text>
<text x="338" y="74.6">1</text>
<text x="338" y="77.1">2</text>
<text x="369" y="76.7" transform="rotate(-90 369 76.7)">POWER</text>
<text x="495.6" y="73.2">23</text>
<text x="495.6" y="75.8">24</text>
<text x="501.7" y="74.6">24</text>
<text x="501.7" y="77.1">25</text>
<text x="510.6" y="73.2">PA8</text>
<text x="510.6" y="75.8">PB1</text>
<text x="27" y="79.7">26</text>
<text x="27" y="82.2">27</text>
<text x="33.1" y="78.3">25</text>
<text x="33.1" y="80.8">26</text>
<text x="33.1" y="83.4">27</text>
<text x="204.5" y="79.5">CLASS=POWER</text>
<text x="204.5" y="82">CLASS=POWER</text>
<text x="216.1" y="79.7">7</text>
<text x="216.1" y="82.2">8</text>
<text x="221" y="78.3">D4</text>
<text x="221" y="80.8">D5</text>
<text x="221" y="83.4">D6</text>
<text x="230.9" y="78.3">Q4</text>
<text x="230.9" y="80.8">Q5</text>
<text x="230.9" y="83.4">Q6</text>
<text x="237.5" y="79.7">13</text>
<text x="237.5" y="82.2">12</text>
<text x="316.3" y="79.5">CLASS=POWER</text>
<text x="338" y="79.7">3</text>
<text x="369" y="78" transform="rotate(-90 369 78)">=</text>
<text x="373.6" y="80.5">100u</text>
<text x="414.1" y="78.3">PA12</text>
<text x="430.4" y="82.2">ECE298_TERMINAL_VIA</text>
<text x="495.6" y="78.3">25</text>
<text x="495.6" y="80.8">26</text>
<text x="495.6" y="83.4">27</text>
<text x="501.7" y="79.7">26</text>
<text x="501.7" y="82.2">27</text>
<text x="510.6" y="80.8">PB15</text>
<text x="16.5" y="85.9">PA0</text>
<text x="27" y="84.7">28</text>
<text x="27" y="87.3">29</text>
<text x="27" y="89.8">30</text>
<text x="33.1" y="85.9">28</text>
<text x="33.1" y="88.5">29</text>
<text x="68.8" y="88.2">100u</text>
<text x="89.1" y="84.7">1</text>
<text x="89.1" y="87.3">2</text>
<text x="204.5" y="84.5">CLASS=POWER</text>
<text x="204.5" y="89.6">CLASS=POWER</text>
<text x="216.1" y="84.7">9</text>
<text x="216.1" y="89.8">1</text>
<text x="221" y="85.9">D7</text>
<text x="230.9" y="85.9">Q7</text>
<text x="237.5" y="84.7">11</text>
<text x="341.5" y="84.8">SERVO_PAN</text>
<text x="369" y="85.1" transform="rotate(-90 369 85.1)">CLASS</text>
<text x="495.6" y="85.9">28</text>
<text x="495.6" y="88.5">29</text>
<text x="501.7" y="84.7">28</text>
<text x="501.7" y="87.3">29</text>
<text x="501.7" y="89.8">30</text>
<text x="16.5" y="91">PA1</text>
<text x="27" y="92.4">31</text>
<text x="27" y="94.9">32</text>
<text x="33.1" y="91">30</text>
<text x="33.1" y="93.6">31</text>
<text x="67.4" y="94.7">CLASS=POWER</text>
<text x="76.9" y="95" transform="rotate(-90 76.9 95)">ASS=POWER</text>
<text x="82.6" y="94.7">CLAS</text>
<text x="88.3" y="94.7">S=POWER</text>
<text x="92.6" y="92.4">ECE298_UDAR_POWER_EXT5V</text>
<text x="181.7" y="92.2">CLASS=POWER</text>
<text x="185.7" y="90.8">0.1u</text>
<text x="204.5" y="92.2">CLASS=PO9</text>
<text x="214.9" y="92.4">1WER</text>
<text x="221" y="91">OE1</text>
<text x="221" y="93.6">OE2</text>
<text x="288.3" y="94.7">LED_BLUE</text>
<text x="414.3" y="93.6">PA11</text>
<text x="495.6" y="91">30</text>
<text x="495.6" y="93.6">31</text>
<text x="501.7" y="92.4">31</text>
<text x="501.7" y="94.9">32</text>
<text x="27" y="97.4">33</text>
<text x="27" y="100">34</text>
<text x="33.1" y="96.1">32</text>
<text x="33.1" y="98.6">33</text>
<text x="33.1" y="101.2">34</text>
<text x="76.9" y="97.8" transform="rotate(-90 76.9 97.8)">CL</text>
<text x="179.1" y="101.2">GND</text>
<text x="219.6" y="97.5">ECE298_UDAR_74HCT541</text>
<text x="219.6" y="100">VCC=EXT_+5V</text>
<text x="255.2" y="96.1">PA8</text>
<text x="275.4" y="98.5">1.1K</text>
<text x="338" y="100">1</text>
<text x="367.1" y="96.1">GND</text>
<text x="430.4" y="97.5">ECE298_TERMINAL_VIA</text>
<text x="495.6" y="96.1">32</text>
<text x="495.6" y="98.6">33</text>
<text x="495.6" y="101.2">34</text>
<text x="501.7" y="97.4">33</text>
<text x="501.7" y="100">34</text>
<text x="510.6" y="98.6">PA10</text>
<text x="510.6" y="101.2">PC4</text>
<text x="27" y="102.5">35</text>
<text x="27" y="105.1">36</text>
<text x="27" y="107.6">37</text>
<text x="33.1" y="103.7">35</text>
<text x="33.1" y="106.3">36</text>
<text x="75" y="106.3">GND</text>
<text x="254.1" y="103.7">PA12</text>
<text x="275.4" y="106.1">1.1K</text>
<text x="288.3" y="102.3">LED_RED</text>
<text x="316.3" y="104.9">CLASS=POWER</text>
<text x="338" y="102.5">2</text>
<text x="338" y="105.1">3</text>
<text x="338" y="107.6">4</text>
<text x="495.6" y="103.7">35</text>
<text x="495.6" y="106.3">36</text>
<text x="501.7" y="102.5">35</text>
<text x="501.7" y="105.1">36</text>
<text x="501.7" y="107.6">37</text>
<text x="27" y="110.1">38</text>
<text x="33.1" y="108.8">37</text>
<text x="33.1" y="111.3">38</text>
<text x="254.2" y="113.9">PA11</text>
<text x="288.3" y="112.5">LED_GREEN</text>
<text x="329" y="113.9">+3.3V</text>
<text x="341.5" y="112.7">RGB_LED</text>
<text x="415.1" y="108.8">PB1</text>
<text x="430.4" y="112.7">ECE298_TERMINAL_VIA</text>
<text x="495.6" y="108.8">37</text>
<text x="495.6" y="111.3">38</text>
<text x="501.7" y="110.1">38</text>
<text x="31.6" y="115.3">1-534236-9</text>
<text x="275.4" y="116.3">1.1K</text>
<text x="354.4" y="119">+3.3V</text>
<text x="486.3" y="115.3">1-534236-9</text>
<text x="338" y="125.4">1</text>
<text x="415" y="124">PC4</text>
<text x="84" y="127.9">4</text>
<text x="95.3" y="127.9">5</text>
<text x="108" y="127.7">CLASS=POWER</text>
<text x="280.4" y="131.7">PC4</text>
<text x="280.5" y="129.1">PB1</text>
<text x="293.4" y="127.7">JOYSTICK_Y_AXIS</text>
<text x="293.4" y="130.3">JOYSTICK_X_AXIS</text>
<text x="338" y="127.9">2</text>
<text x="338" y="130.5">3</text>
<text x="430.4" y="128">ECE298_TERMINAL_VIA</text>
<text x="87.5" y="134.3">ECE298_UDAR_CMOS4050</text>
<text x="87.5" y="136.9">VSS=+3.3V</text>
<text x="316.3" y="132.8">CLASS=POWER</text>
<text x="338" y="133">4</text>
<text x="356.9" y="135.3">CLASS=POWER</text>
<text x="360.9" y="133.9">0.1u</text>
<text x="341.5" y="138.1">JOYSTICK</text>
<text x="414" y="139.3">PB15</text>
<text x="430.4" y="143.2">ECE298_TERMINAL_VIA</text>
<text x="84" y="145.7">6</text>
<text x="95.3" y="145.7">7</text>
<text x="100.4" y="145.5">CLASS=POWER</text>
<text x="354.4" y="144.4">GND</text>
<text x="87.5" y="152.1">ECE298_UDAR_CMOS4050</text>
<text x="87.5" y="154.6">VSS=+3.3V</text>
<text x="278.2" y="153.1">LASER</text>
<text x="316.3" y="155.7">CLASS=POWER</text>
<text x="343.1" y="153.3">1</text>
<text x="343.1" y="155.9">2</text>
<text x="415" y="154.5">PC6</text>
<text x="346.6" y="161">LASER</text>
<text x="430.4" y="158.5">ECE298_TERMINAL_VIA</text>
<text x="82.8" y="163.5">10</text>
<text x="95.3" y="163.5">9</text>
<text x="100.4" y="163.3">CLASS=POWER</text>
<text x="87.5" y="169.9">ECE298_UDAR_CMOS4050</text>
<text x="87.5" y="172.4">VSS=+3.3V</text>
<text x="415" y="169.8">PC7</text>
<text x="430.4" y="173.7">ECE298_TERMINAL_VIA</text>
<text x="300.7" y="179.9">PC7</text>
<text x="300.7" y="177.4">PC6</text>
<text x="316.3" y="176">UART_TX</text>
<text x="316.3" y="178.5">UART_RX</text>
<text x="338" y="176.2">1</text>
<text x="338" y="178.7">2</text>
<text x="82.8" y="181.3">12</text>
<text x="95.3" y="181.3">11</text>
<text x="100.4" y="181.1">CLASS=POWER</text>
<text x="316.3" y="181.1">CLASS=POWER</text>
<text x="338" y="181.3">3</text>
<text x="338" y="183.8">4</text>
<text x="415.3" y="185">PA9</text>
<text x="87.5" y="187.7">ECE298_UDAR_CMOS4050</text>
<text x="87.5" y="190.2">VSS=+3.3V</text>
<text x="341.5" y="188.9">UART_PC</text>
<text x="430.4" y="188.9">ECE298_TERMINAL_VIA</text>
<text x="82.8" y="199">15</text>
<text x="95.3" y="199">14</text>
<text x="100.4" y="198.8">CLASS=POWER</text>
<text x="318.8" y="203.9">UART_TX</text>
<text x="338" y="201.6">1</text>
<text x="354.4" y="200.2">EXT_+5V</text>
<text x="414.1" y="200.2">PA10</text>
<text x="87.5" y="205.5">ECE298_UDAR_CMOS4050</text>
<text x="87.5" y="208">VSS=+3.3V</text>
<text x="205.8" y="207.9">PA10</text>
<text x="224.8" y="206.5">UART_RX 2</text>
<text x="247.7" y="206.7">3</text>
<text x="283.3" y="206.5">UART_RX</text>
<text x="298.4" y="205.3">PA9</text>
<text x="316.3" y="209">CLASS=POWER</text>
<text x="338" y="204.1">2</text>
<text x="338" y="206.7">3</text>
<text x="338" y="209.2">4</text>
<text x="430.4" y="204.2">ECE298_TERMINAL_VIA</text>
<text x="239.9" y="213.1">ECE298_UDAR_CMOS4050</text>
<text x="239.9" y="215.6">VSS=+3.3V</text>
<text x="341.5" y="214.3">US100</text>
<text x="360.9" y="215.2">0.1u</text>
<text x="252.8" y="218">+3.3V</text>
<text x="356.9" y="216.6">CLASS=POWER</text>
<text x="311.2" y="223.1">GND</text>
<text x="354.4" y="225.6">GND</text>
<text x="259.3" y="233">0.1u</text>
<text x="255.3" y="234.4">CLASS=POWER</text>
<text x="252.8" y="243.4">GND</text>
</g>
</svg>
